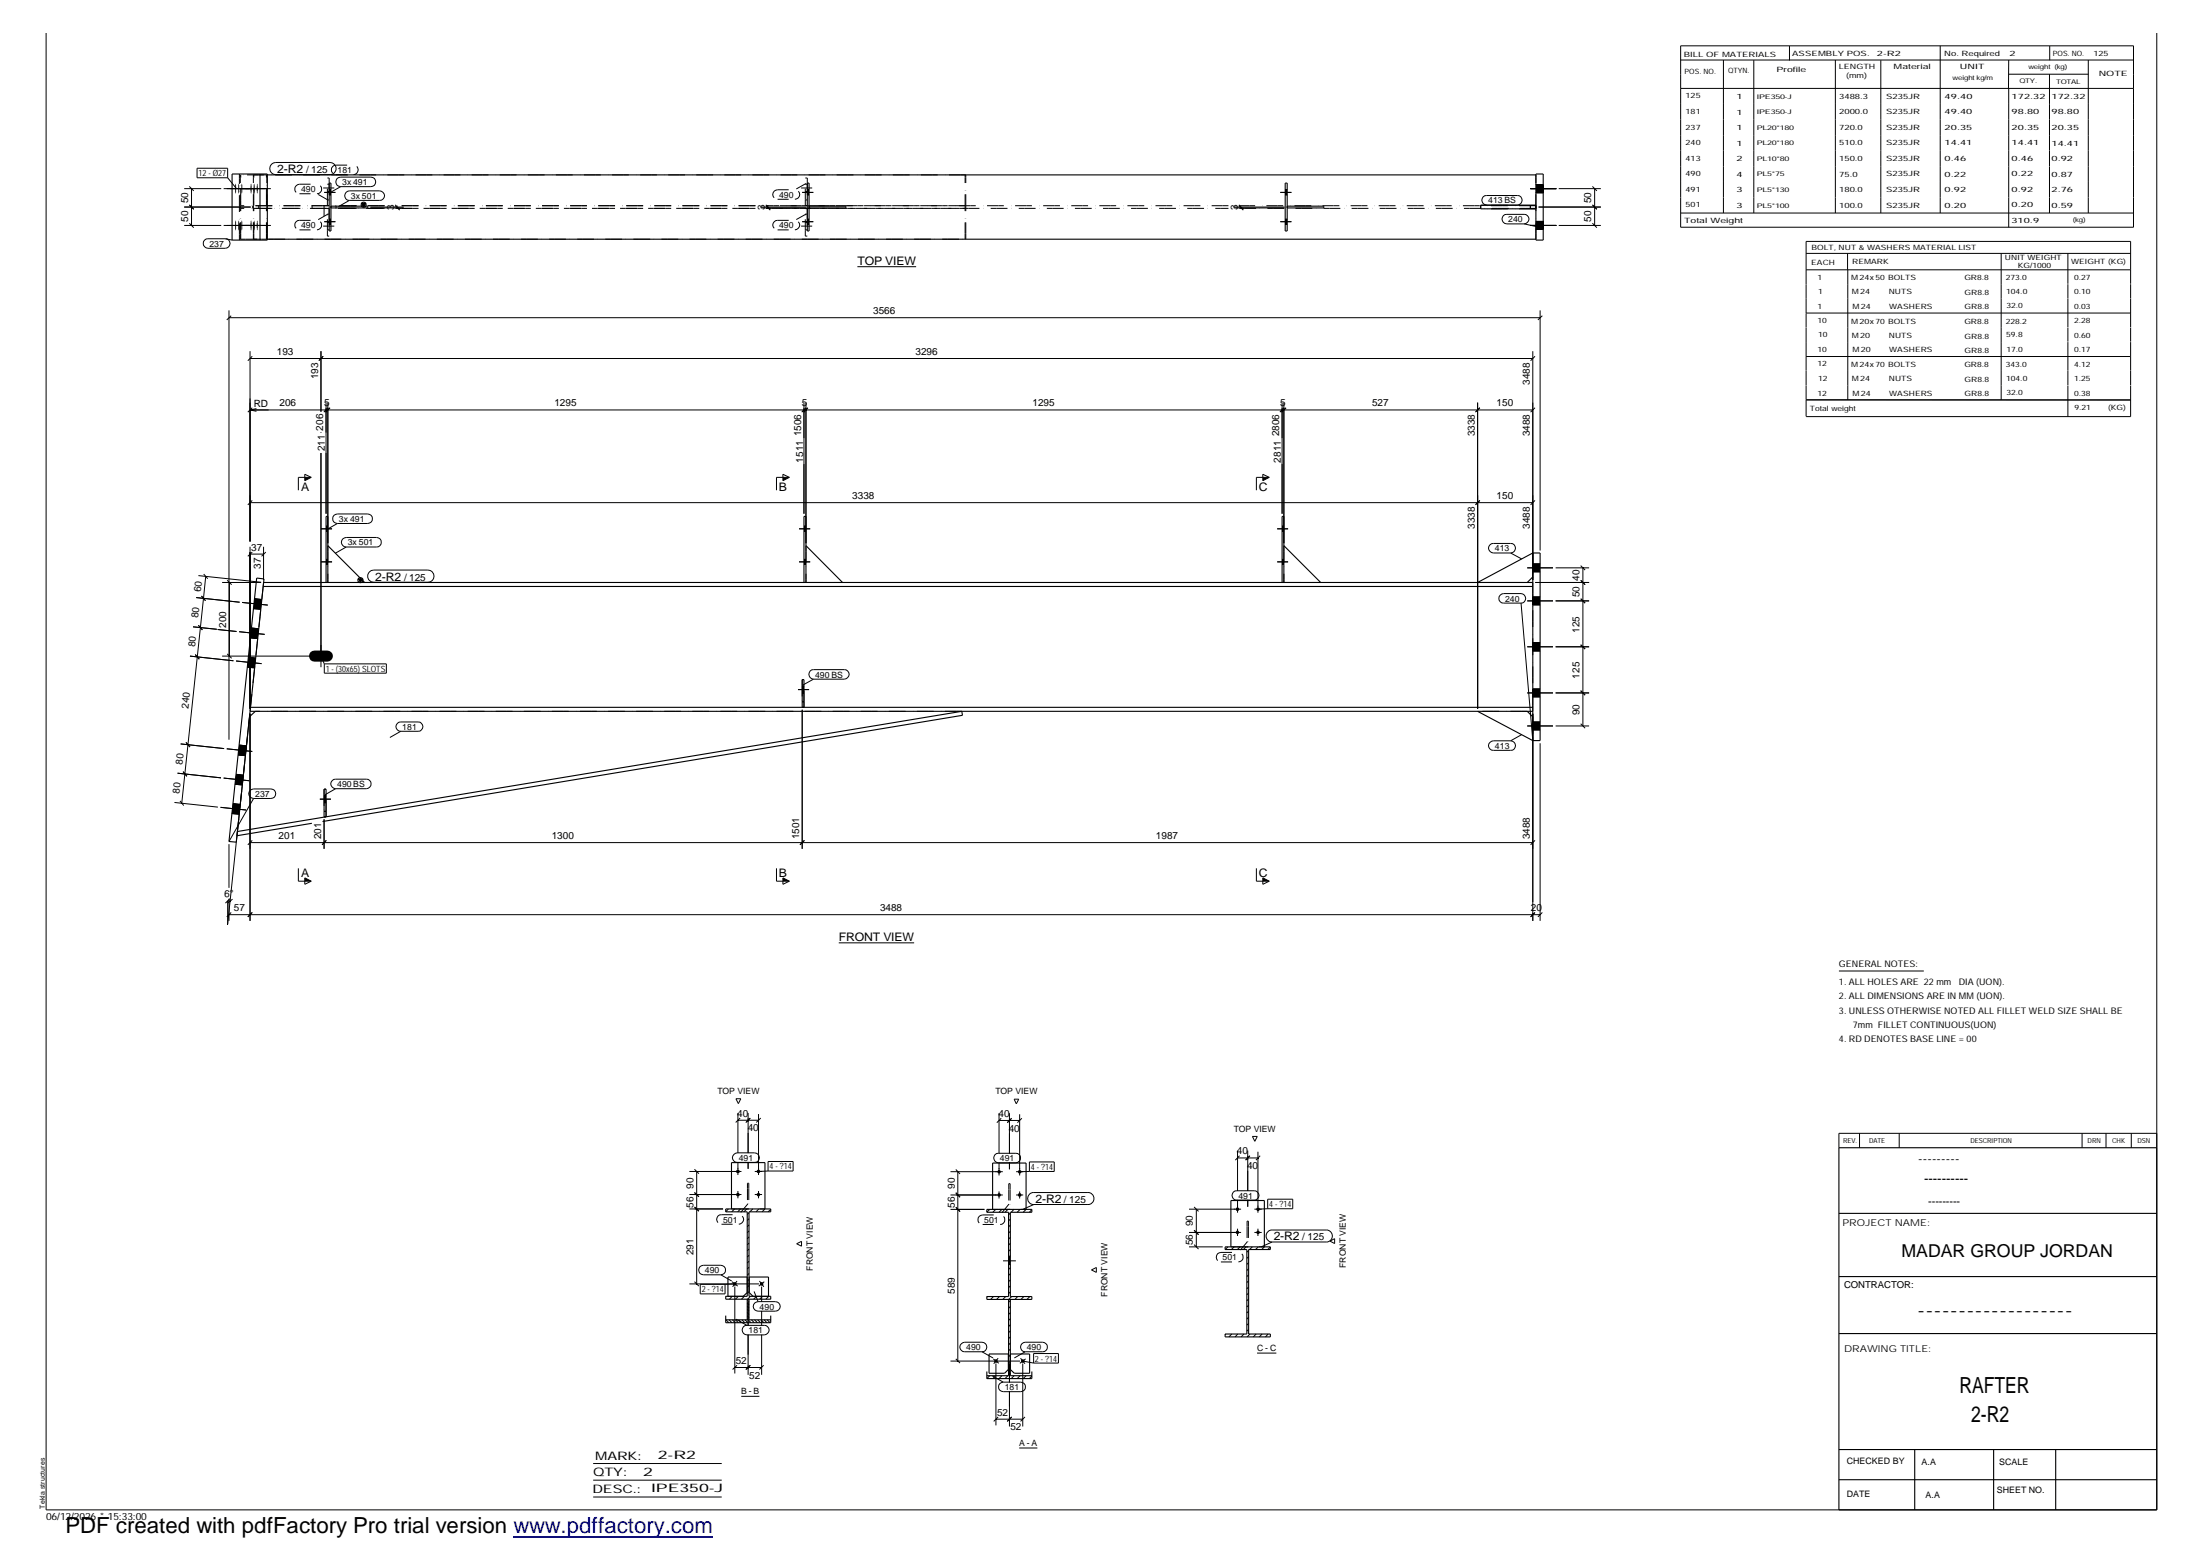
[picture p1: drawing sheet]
<svg xmlns="http://www.w3.org/2000/svg" width="420mm" height="297mm" viewBox="0 0 420 297" stroke-linecap="round" stroke-linejoin="round" font-family="sans-serif">
<g fill="none" stroke="#000" stroke-width=".19">
<path d="M321 8.7h86.5v34.7h-86.5zM321 11.5h86.5M321 16.9h86.5M329.1 11.5v29.2M334.9 11.5v29.2M341.8 8.8v2.7M350.5 11.5v29.2M359.2 11.5v29.2M370.5 8.7v32M383.6 11.5v5.4M383.6 14.2h15.3M383.6 16.9v26.5"/>
<path d="M391.4 14.2v26.5M391.5 8.8v2.7M398.8 11.5v29.2M411.9 6.3v281.9h-403.1v-281.9M35.2 36h7M35.2 39.5h12.7M36.2 39.1l.8 .8M36.2 35.6l.8 .8M36.6 36v7M37.6 32.1h5.9v1.8h-5.9zM42.7 36h9M43.5 33.9l1.7 2.1"/>
<path d="M51.9 31.4l.8-.4h10.3a1.16 1.16 0 0 1 1.2 1.2 1.16 1.16 0 0 1-1.2 1.1h-10.3a1.16 1.16 0 0 1-1.1-.7 1.16 1.16 0 0 1 .3-1.2zM61.9 36.7h2.2M62.9 36.2h.3M62.9 37.2h.3M64.4 34.1l.7-.3h5.7a.91 .91 0 0 1 1 .9 .91 .91 0 0 1-1 .9h-5.7a.93 .93 0 0 1-.9-.5 .93 .93 0 0 1 .2-1zM65.1 35.6l-2.2 1.2M66.1 36.7l.6-.3h5.8a.91 .91 0 0 1 .9 .9 .91 .91 0 0 1-.9 1h-5.8a.91 .91 0 0 1-.8-.6 .91 .91 0 0 1 .2-1zM66.7 38.3l-2.1 1.1M70.7 39.5h6.4M70.7 39.7h6.4M75.5 39.3l.8 .8M75.5 39.1l.8 .8"/>
<path d="M75.9 39.5v.2M145.3 39.5h8.7M145.3 39.7h8.7M146.3 39.3l.8 .8M146.3 39.1l.8 .8M146.7 39.5v.2M153.2 36.7h2.1M154.2 36.2h.3M154.2 37.2h.3M235.6 39.5h9.7M235.6 39.7h9.7M236.6 39.3l.8 .8"/>
<path d="M236.6 39.1l.8 .8M237 39.5v.2M244.5 36.7h2.1M245.4 36.2h.4M245.4 37.2h.4M283.3 37.6l.6-.3h5.9a.91 .91 0 0 1 .9 .9 .91 .91 0 0 1-.9 .9h-5.9a.94 .94 0 0 1-.8-.5 .94 .94 0 0 1 .2-1zM283.9 39.1l-1.1 .1M292.3 36h4.9M293.3 36.8h1.4M293.3 35.2h1.4M293.8 39.5h11.9M297.7 36h8"/>
<path d="M304.1 39.1l.9 .8M304.1 35.6l.9 .8M304.5 36v7M35.2 43h7M36.2 42.6l.8 .9M39.1 45.8l.6-.2h3.4a.91 .91 0 0 1 .8 .9 .91 .91 0 0 1-.8 .9h-3.4a.92 .92 0 0 1-.8-.6 .92 .92 0 0 1 .2-1zM42.7 43h9M43.1 45.6l1.2 .2M43.7 59.3v81.9M61.9 42.3h2.2M62.9 41.9h.3M62.9 42.8h.3"/>
<path d="M153.2 42.3h2.1M154.2 41.9h.3M154.2 42.8h.3M163.7 50.9h11.3M244.5 42.3h2.1M245.4 41.9h.4M245.4 42.8h.4M287.1 41.2l.7-.3h3.3a.91 .91 0 0 1 .9 .9 .91 .91 0 0 1-.9 .9h-3.3a.94 .94 0 0 1-.9-.5 .94 .94 0 0 1 .2-1zM291.1 42.7l2.5 .6M292.3 43h4.9M293.3 43.8h1.4M293.3 42.3h1.4"/>
<path d="M294.1 59.3v45.8M297.7 43h8M304.1 42.6l.9 .9M321 40.7h86.5M344.9 51.5h62M344.9 48.4h62M344.9 59.8h62M352.8 48.4v3.1M352.9 51.5v24.9M382.2 48.4v28M394.9 48.4v5.8M394.9 54.3v8.2"/>
<path d="M406.9 54.2v-8.1h-62v33.4M406.9 54.3v8.2M43.7 60.6h250.4M44.2 60.3l-.9 .8M47.8 67v36.4M47.8 68.4h244.9M47.8 78.3h244.9M47.8 78.3l1.2 .2M48.2 68l-.9 .9M48.2 77.8l-.9 .9M49 78l-1.2 .3M61.3 67v11.6"/>
<path d="M61.7 68l-.8 .9M62.3 76.9v21.2M62.6 77.9l-.8 .8M62.6 76.9v26.8M62.7 77.8l-.8 .8M63 77.8l-.8 .9M153.5 76.9v21.2M153.9 76.9v26.8M154 77.8l-.9 .9M154.3 77.8l-.8 .9 .8-.8M244.9 76.9v21.2M245.2 77.9l-.8 .8"/>
<path d="M245.2 76.9v26.8M245.3 77.8l-.8 .8M245.6 77.8l-.8 .9M282.2 76.9v58.4M282.6 77.8l-.8 .9M292.7 67v43.7M293.2 77.8l-.9 .9M293.2 68l-.9 .9M294.6 60.3l-.9 .8M344.9 68.1h62M344.9 76.3l62 .1M394.9 62.6v2.6"/>
<path d="M394.9 65.3v8.2M394.9 73.6v5.9M406.9 62.6v2.6M406.9 65.3v8.2M406.9 73.6v5.9h-62M47.8 96h244.9M48.2 95.5l-.9 .9M58.2 90.5l1.2 .6-1.2 .7zM59.4 91.1h-2.4v2.5M61.3 82.5v.1M61.3 86.5v40.9M63.8 98.4l.6-.3h5.8a.91 .91 0 0 1 .9 .9 .91 .91 0 0 1-.9 .9h-5.8a.91 .91 0 0 1-.8-.5 .91 .91 0 0 1 .2-1z"/>
<path d="M64.4 99.9l-2 1.2M149.5 90.5l1.2 .6-1.2 .7zM150.7 91.1h-2.4v2.5M241.2 90.5l1.2 .6-1.2 .7zM242.4 91.1h-2.5v2.5M282.6 95.5l-.8 .9M293.2 95.5l-.9 .9M36.9 119.7l4.5 .4M37.5 114.1l8.3 .9M37.9 109.9l12 1.3M37.9 119.4l.8 .9M38.5 113.8l.7 .9"/>
<path d="M38.9 109.6l.8 .9M39.3 110.1l-4.6 43.2M42.4 111.2h7.5M43.4 110.8l.8 .8M43.8 111.2v14.1M46.2 115l4.9 .5M47.8 104.4v30.9M47.8 105.8h2.5M48 119.9l1.4 .1M48.2 105.4l-.9 .8M48.4 116.2l1.4 .1M48.6 114.3l1.4 .2"/>
<path d="M50.3 104.4v6.3M50.8 105.4l-.8 .8M61.3 107.3h2.1M61.3 101h2.1M62.3 106.8h.3M62.3 107.8h.3M62.3 100.4h.3M62.3 101.5h.3M65.5 102.9l.6-.3h5.8a.91 .91 0 0 1 .9 .9 .91 .91 0 0 1-.9 .9h-5.8a.91 .91 0 0 1-.8-.5 .91 .91 0 0 1 .2-1zM66.1 104.4l-2 1.2M70.6 109.2l.3-.3 .5-.1h10.3a1.16 1.16 0 0 1 1.2 1.2 1.16 1.16 0 0 1-1.2 1.2h-10.3a1.15 1.15 0 0 1-1.1-.8 1.15 1.15 0 0 1 .3-1.2zM152.6 107.3h2.1"/>
<path d="M152.6 101h2.1M153.5 106.8h.4M153.5 107.8h.4M153.5 100.4h.4M153.5 101.5h.4M243.9 107.3h2.1M243.9 101h2.1M244.9 106.8h.3M244.9 107.8h.3M244.9 100.4h.3M244.9 101.5h.3M284.6 104l.6-.3h3.3a.91 .91 0 0 1 .9 1 .91 .91 0 0 1-.9 .9h-3.3a.92 .92 0 0 1-.8-.6 .92 .92 0 0 1 .2-1z"/>
<path d="M286.5 113.6l.6-.3h3.4a.91 .91 0 0 1 .9 .9 .91 .91 0 0 1-.9 .9h-3.4a.88 .88 0 0 1-.8-.5 .88 .88 0 0 1 .2-1zM288.5 105.6l2.1 1.1M290.5 115.1l2.2 26.3M291.7 108.4h4.9M291.7 114.7h4.9M292.7 109.2h1.4M292.7 107.6h1.4M292.7 115.5h1.4M292.7 113.9h1.4M293.2 111.2h10.3M297.1 108.4h6.4M297.1 114.7h6.4"/>
<path d="M301.9 114.3l.8 .8M301.9 110.8l.8 .8M301.9 108l.8 .8M302.3 108.4v30.2M36.3 125.3l8.3 .8M37.3 125l.8 .8M41.6 120.2l3.6 .4M42.4 125.3h21M43.4 124.8l.8 .9M45.1 126.2l4.9 .5M45.7 120.6l4.8 .5M47.2 127.4l1.4 .1"/>
<path d="M47.5 125.5l1.4 .1M47.7 136.3l-4.2 40.1v-4.4h.4M47.8 136.3v39.5M47.8 121.8l1.4 .1M61.3 125.3l.6 1.4M61.9 126.7h11.9v1.8h-11.9zM75.9 138.1l.6-.3h3.3a.89 .89 0 0 1 1 .9 .89 .89 0 0 1-1 .9h-3.3a.88 .88 0 0 1-.8-.5 .88 .88 0 0 1 .2-1zM76.5 139.6l-2 1.2M152.4 131.6h2.1M153.2 132.3h.3M153.2 131h.3M153.2 135.5v26.5"/>
<path d="M154.7 128.1l.7-.3h5.8a.91 .91 0 0 1 1 .9 .91 .91 0 0 1-1 1h-5.8a.94 .94 0 0 1-.8-.6 .94 .94 0 0 1 .1-1zM155.4 129.7l-2.1 1.1M291.7 123.5h4.9M291.7 132.3h4.9M291.7 138.6h4.9M292.7 124.3h1.4M292.7 122.7h1.4M292.7 133h1.4M292.7 131.5h1.4M292.7 139.3h1.4M292.7 137.8h1.4M292.7 136.3v39.5"/>
<path d="M297.1 123.5h6.4M297.1 132.3h6.4M297.1 138.6h6.4M301.9 138.2l.8 .8M301.9 131.9l.8 .8M301.9 123.1l.8 .8M33.3 153.2l8.3 .9M33.9 147.6l8.3 .9M34.4 152.9l.7 .9M34.5 142l8.3 .9M35 147.3l.7 .9M35.5 141.7l.8 .9"/>
<path d="M42.1 154.1l4.9 .5M42.7 148.5l4.9 .5M43.3 142.9l4.9 .6M44.3 155.3l1.4 .1M44.5 153.4l1.4 .2M44.9 149.7l1.4 .1M45.1 147.8l1.4 .2M45.5 144.1l1.4 .2M45.7 142.2l1.4 .2M47.8 150.9l.6-.3h3.3a.91 .91 0 0 1 1 .9 .91 .91 0 0 1-1 .9h-3.3a.91 .91 0 0 1-.8-.5 .91 .91 0 0 1 .2-1zM48.4 152.4l-4.7 8.2M61.1 152.6h2.1"/>
<path d="M61.9 153.2h.4M61.9 151.9h.4M61.9 156.4v5.6M63.5 149l.6-.3h5.9a.91 .91 0 0 1 .9 1 .91 .91 0 0 1-.9 .9h-5.9a.92 .92 0 0 1-.8-.6 .92 .92 0 0 1 .2-1zM64.1 150.6l-2.1 1.2M284.6 141.7l.6-.3h3.3a.91 .91 0 0 1 .9 .9 .91 .91 0 0 1-.9 .9h-3.3a.88 .88 0 0 1-.8-.5 .88 .88 0 0 1 .2-1zM290.6 140.2l-2.1 1.2M294.1 141.9v33.9M43.7 161.1v8.4M43.7 171.6v4.2M43.7 174.6h250.4M43.9 171.6l-.8 .8"/>
<path d="M44.2 174.2l-.9 .8M44.4 171.6l-.9 .8M47.8 160.9h244.9M48.2 174.2l-.9 .8M48.2 160.4l-.9 .9M57 165.8v2.4h2.4M58.2 167.6l1.2 .6-1.2 .6zM62.3 160.4l-.8 .9M148.3 165.8v2.4h2.4M149.5 167.6l1.2 .6-1.2 .6zM153.6 160.4l-.8 .9M160.2 180h14.4"/>
<path d="M239.9 165.8v2.4h2.5M241.2 167.6l1.2 .6-1.2 .6zM293.2 174.2l-.9 .8M293.2 160.4l-.9 .9M294.6 174.2l-.9 .8M351.2 185.4h16.2M140.5 209.7h1l-.5 1zM140.9 212.5v7.6M140.9 213.9h4M141.4 213.4l-.9 .9M142.9 212.5v7.6M143.3 213.4l-.8 .9"/>
<path d="M144.9 212.7v11.6M145.3 213.4l-.9 .9M190.8 212.5v7.7M190.8 213.9h3.9M191.2 213.5l-.8 .8M192.8 212.5v7.7M193.2 213.5l-.8 .8M193.7 209.8h.9l-.5 .9zM194.7 212.7v11.7M195.2 213.5l-.9 .8M236.3 219.7v7.7M238.3 219.7v7.7"/>
<path d="M239.2 216.9h.9l-.5 1zM240.2 219.9v11.6M355.1 216.4v2.7M362.7 216.4v2.7M397.6 216.4v2.7M402.2 216.4v2.7M407 216.4v2.7M411.9 216.4h-60.7v2.7M131.7 228h9.9M131.7 223.6h9.9M131.7 230.8h6.4M132.6 230.4l.9 .8"/>
<path d="M132.6 227.7l.9 .8M132.6 223.2l.9 .9M133.1 223.6v21.5M139.1 230.8l-.5 .5M140.2 220.4l.6-.3h3.3a.91 .91 0 0 1 .9 .9 .91 .91 0 0 1-.9 .9h-3.3a.88 .88 0 0 1-.8-.5 .88 .88 0 0 1 .2-1zM140.3 230.8l-.6 .5M140.9 221.9v2.4M140.9 227.4v1.4M141.4 230.8l-.5 .5M142.6 230.8l-.5 .5M142.9 221.9v1.2M143 239.6l-.3 .4"/>
<path d="M143 238.4l-.3 .4M143 237.3l-.3 .3M143 236.1l-.3 .4M143 235l-.3 .3M143 233.8l-.3 .4M143 232.6l-.3 .4M143 231.5l-.3 .3M143.8 230.8l-.6 .5M144.1 228h1.4M144.1 223.6h1.4M144.9 227.4v1.4M144.9 230.8l-.5 .5"/>
<path d="M146.1 230.8l-.6 .5M146.7 221.7h4.8v1.8h-4.8zM146.7 223.5l-1.8 .1M147.2 230.9l-.5 .4M152.1 237.4l1-.4v.9zM181.5 230.9h6.5M181.5 228.1h10M181.5 223.7h10M182.5 230.4l.8 .9M182.5 227.7l.8 .8M182.5 223.3l.8 .8M182.9 223.7v36.1"/>
<path d="M189 230.9l-.5 .5M190 220.4l.7-.2h3.3a.91 .91 0 0 1 .9 .9 .91 .91 0 0 1-.9 .9h-3.3a.94 .94 0 0 1-.8-.6 .94 .94 0 0 1 .1-1zM190.2 230.9l-.6 .5M190.8 221.9v2.5M190.8 227.4v1.4M191.3 230.9l-.5 .5M192.5 230.9l-.6 .5M192.6 240h.4M192.8 221.9v1.3M193 239.7l-.4 .3M193 238.5l-.4 .4M193 237.3l-.4 .4"/>
<path d="M193 236.2l-.4 .3M193 235.1l-.4 .3M193 233.9l-.4 .3M193 232.7l-.4 .4M193 231.5l-.4 .4M193.6 230.9l-.5 .5M194.1 228.1h1.3M194.1 223.7h1.3M194.7 227.4v1.4M194.8 230.9l-.5 .5M196 230.9l-.6 .5M196.6 221.8h4.7v1.8h-4.7z"/>
<path d="M196.6 223.6l-1.9 .1M196.8 227.8l.4-.1h10.6a1.14 1.14 0 0 1 1.1 1.1 1.14 1.14 0 0 1-1.1 1.1h-10.4a1.15 1.15 0 0 1-1.1-.8 1.15 1.15 0 0 1 .5-1.3zM197.1 230.9l-.5 .5M197.4 229.9l-2.1 1M227.1 235.3h9.9M227.1 230.8h9.9M227.1 238h6.4M228 237.6l.9 .8M228 234.9l.9 .8M228 230.4l.9 .9M228.5 230.8v7.2M234.5 238l-.5 .5"/>
<path d="M235.5 227.6l.7-.3h3.3a.89 .89 0 0 1 1 .9 .89 .89 0 0 1-1 .9h-3.3a.91 .91 0 0 1-.8-.5 .91 .91 0 0 1 .1-1zM235.7 238l-.5 .5M236.3 229.1v2.4M236.3 234.6v1.4M236.3 221.1h3.9M236.7 220.6l-.8 .9M236.9 238l-.6 .5M238 238l-.6 .5M238.3 229.1v1.3M238.5 239.9l-.4 .3M238.5 238.7l-.4 .3M238.7 220.6l-.8 .9"/>
<path d="M239.2 238l-.6 .5M239.6 235.3h1.4M239.6 230.8h1.4M240.2 234.6v1.4M240.3 238l-.5 .5M240.7 220.6l-.8 .9M241.5 238l-.5 .5M242 235.3l.7-.5h10.6a1.14 1.14 0 0 1 1.2 1.2 1.14 1.14 0 0 1-1.2 1.1h-10.3a1.14 1.14 0 0 1-1-1.8zM242.1 228.9h4.8v1.8h-4.8zM242.1 230.7l-1.9 .1M242.6 238.1l-.5 .4M243 237.1l-2.1 .9"/>
<path d="M254 236.9l.9-.4v.9zM131.7 245.1h13.2M132.6 244.7l.9 .8M133.7 241.8l.6-.3h3.4a.91 .91 0 0 1 .9 1 .91 .91 0 0 1-.9 .9h-3.4a.93 .93 0 0 1-.8-.6 .93 .93 0 0 1 .2-1zM133.7 245.2h4.8v1.8h-4.8zM137.7 243.4l2 1.1M138.6 252l.6 .5M138.7 247.5l-.1 .1M139.2 252l.6 .5M139.8 244.7l1.1 .8M139.8 247.5l-.5 .5M139.9 252l.5 .5"/>
<path d="M140.3 245.6v16.6M140.3 245.1l-1.8 .1M140.5 252l.5 .5M140.5 251.8l2.2 1.2M140.8 244.5l-.9 1.1M141 247.5l-.5 .5M141.1 252l.5 .5M141.7 252l.5 .5M142 253.3l.7-.3h3.3a.91 .91 0 0 1 .9 .9 .91 .91 0 0 1-.9 .9h-3.3a.94 .94 0 0 1-.9-.5 .94 .94 0 0 1 .2-1zM142.2 247.5l-.6 .5M142.3 252l.5 .5M142.7 248.1l.3 .4"/>
<path d="M142.7 248.7l.3 .4M142.7 249.4l.3 .3M142.7 250l.3 .3M142.7 250.6l.3 .3M142.7 251.2l.3 .3M142.7 251.8l.7 .7M142.9 248.5v4.6M142.9 254.8v7.7M143 246.6l-.3 .3M143 245.4l-.3 .4M143 244.2l-.3 .4M143 243.1l-.3 .3"/>
<path d="M143 241.9l-.3 .4M143 240.8l-.3 .3M143.3 247.5l-.5 .5M143.5 252l.6 .5M144 246.5l.8 2M144.1 252l.6 .5M144.1 248.7l.7-.2h3.3a.91 .91 0 0 1 .9 .9 .91 .91 0 0 1-.9 .9h-3.3a.91 .91 0 0 1-.9-.6 .91 .91 0 0 1 .2-1zM144.5 247.5l-.6 .5M144.7 252l.5 .5M145 244.5l.9 1.1M145.3 252l.6 .5M145.5 245.6v2.9"/>
<path d="M145.5 250.3v2.8M145.5 254.8v7.7M145.6 247.5l-.5 .5M145.9 252l.6 .5M146 244.7l-1.1 .8M146.5 252l.6 .5M146.8 247.5l-.5 .5M147.2 252h.1M181.5 259.8h13.3M182.5 259.4l.8 .8M183.6 256.5l.6-.3h3.3a.91 .91 0 0 1 1 .9 .91 .91 0 0 1-1 .9h-3.3a.88 .88 0 0 1-.8-.5 .88 .88 0 0 1 .2-1zM187.5 258l2.2 1.2"/>
<path d="M188.6 247.5l-.1 .1M189.7 259.4l1.1 .9M189.7 247.5l-.5 .6M190.6 259.3l-.8 1M190.9 247.5l-.6 .6M191.6 240.7h2.4M192.1 247.5l-.6 .6M192.6 241.4h.4M193 246.6l-.4 .4M193 245.5l-.4 .3M193 244.3l-.4 .4M193 243.1l-.4 .4"/>
<path d="M193 242l-.4 .3M193 240.8l-.4 .4M193 259.9l-.4 .3M193 258.7l-.4 .3M193 257.5l-.4 .4M193 256.4l-.4 .3M193 255.2l-.4 .4M193 254.1l-.4 .3M193 252.9l-.4 .4M193 251.7l-.4 .4M193 250.6l-.4 .3M193 249.4l-.4 .4"/>
<path d="M193 248.3l-.4 .3M193.2 247.5l-.5 .6M194.4 247.5l-.6 .6M194.9 259.3l.8 1M195.2 256.5l.6-.3h3.3a.91 .91 0 0 1 .9 .9 .91 .91 0 0 1-.9 .9h-3.3a.91 .91 0 0 1-.8-.5 .91 .91 0 0 1 .2-1zM195.3 259.8l2.1 .4M195.5 247.5l-.5 .6M195.8 258l-2.1 1.2M195.9 259.4l-1.1 .9M196.7 247.5l-.6 .6M197.4 258.4h4.7v1.8h-4.7zM208.4 242.4l1-.4v.9z"/>
<path d="M234.1 254.7l-.1 .1M235.2 254.7l-.5 .5M236.4 254.7l-.5 .5M237.6 254.7l-.6 .5M238.5 253.8l-.4 .3M238.5 252.6l-.4 .4M238.5 251.4l-.4 .4M238.5 250.3l-.4 .3M238.5 249.2l-.4 .3M238.5 248l-.4 .3M238.5 246.8l-.4 .4M238.5 245.7l-.4 .3"/>
<path d="M238.5 244.5l-.4 .3M238.5 243.4l-.4 .3M238.5 242.2l-.4 .4M238.5 241l-.4 .4M238.7 254.7l-.5 .5M239.9 254.7l-.5 .5M240.1 258.3h3.7M241 254.7l-.5 .5M242.2 254.7l-.5 .5M113.3 279.4h24.5M140.3 261.1h5.2M140.8 260.6l-.9 .8"/>
<path d="M141.6 266.6h3.4M143.3 260.6l-.8 .8M145.8 260.6l-.8 .8M189 262.6l-.5 .6M189.5 262.7l2.1 1.1M190.2 262.6l-.6 .6M190.2 270.9h5.1M190.2 260.3v11.8M190.6 270.5l-.8 .8M191 264.1l.6-.3h3.3a.91 .91 0 0 1 .9 1 .91 .91 0 0 1-.9 .9h-3.3a.91 .91 0 0 1-.9-.6 .91 .91 0 0 1 .3-1zM191.3 262.6l-.5 .6M192.5 262.6l-.6 .6"/>
<path d="M192.8 260.3v3.6M192.8 265.6v6.7M193 262.2l-.4 .3M193 261l-.4 .4M193.2 270.5l-.8 .8M193.7 262.6l-.6 .6M194.6 276.4h3.5M194.8 262.6l-.5 .6M195.3 260.3v12M195.7 270.5l-.8 .8M196 262.6l-.6 .6M197.1 262.7l-.5 .5"/>
<path d="M113.3 282.6h24.5M113.3 285.8h24.5"/>
</g>
<g fill="#000">
<path d="M69 38.8h.8l-.4 .7zM58.2 91.1h1.2l-1.2 .7zM149.5 91.1h1.2l-1.2 .7zM241.2 91.1h1.2l-1.2 .7zM68.5 110.5h.7l-.4 .7zM58.2 167.6l1.2 .6h-1.2zM149.5 167.6l1.2 .6h-1.2zM241.2 167.6l1.2 .6h-1.2z"/>
<path d="M45 35.1l.1 .2-.1 1.6-.1-.2z" fill-rule="evenodd"/>
<path d="M45.6 35.1l.1 .2-.1 1.6z" fill-rule="evenodd"/>
<path d="M46.1 35.1l.2 .2-.1 1.6z" fill-rule="evenodd"/>
<path d="M47.9 35.1l.1 .4v1.4l-.2-.5z" fill-rule="evenodd"/>
<path d="M48.5 35.1l.1 .4v1.4l-.2-.5z" fill-rule="evenodd"/>
<path d="M49.1 35.1l.1 .5-.1 1.3-.1-.5z" fill-rule="evenodd"/>
<path d="M62.9 36.2h.3v1h-.3z" fill-rule="evenodd"/>
<path d="M62.9 36.2h.3v1h-.3z" fill-rule="evenodd"/>
<path d="M154.2 36.2h.3v1h-.3z" fill-rule="evenodd"/>
<path d="M154.2 36.2h.3v1h-.3z" fill-rule="evenodd"/>
<path d="M245.4 36.2h.4v1h-.4z" fill-rule="evenodd"/>
<path d="M245.4 36.2h.4v1h-.4z" fill-rule="evenodd"/>
<path d="M293.3 35.2h1.4v1.6h-1.4z" fill-rule="evenodd"/>
<path d="M293.3 35.2h1.4v1.6h-1.4z" fill-rule="evenodd"/>
<path d="M293.3 35.2h1.4v1.6h-1.4z" fill-rule="evenodd"/>
<path d="M293.3 35.2h1.4v1.6h-1.4z" fill-rule="evenodd"/>
<path d="M293.3 35.2h1.4v1.6h-1.4z" fill-rule="evenodd"/>
<path d="M45 42.1l.1 .3-.1 1.6-.1-.3z" fill-rule="evenodd"/>
<path d="M45.6 42.1l.1 .3-.1 1.6z" fill-rule="evenodd"/>
<path d="M46.1 42.1l.2 .3-.1 1.6z" fill-rule="evenodd"/>
<path d="M47.9 42.1l.1 .4v1.5l-.2-.6z" fill-rule="evenodd"/>
<path d="M48.5 42.1l.1 .4v1.5l-.2-.6z" fill-rule="evenodd"/>
<path d="M49.1 42.1l.1 .6-.1 1.3-.1-.6z" fill-rule="evenodd"/>
<path d="M62.9 41.9h.3v.9h-.3z" fill-rule="evenodd"/>
<path d="M62.9 41.9h.3v.9h-.3z" fill-rule="evenodd"/>
<path d="M154.2 41.9h.3v.9h-.3z" fill-rule="evenodd"/>
<path d="M154.2 41.9h.3v.9h-.3z" fill-rule="evenodd"/>
<path d="M245.4 41.9h.4v.9h-.4z" fill-rule="evenodd"/>
<path d="M245.4 41.9h.4v.9h-.4z" fill-rule="evenodd"/>
<path d="M293.3 42.3h1.4v1.5h-1.4z" fill-rule="evenodd"/>
<path d="M293.3 42.3h1.4v1.5h-1.4z" fill-rule="evenodd"/>
<path d="M293.3 42.3h1.4v1.5h-1.4z" fill-rule="evenodd"/>
<path d="M293.3 42.3h1.4v1.5h-1.4z" fill-rule="evenodd"/>
<path d="M293.3 42.3h1.4v1.5h-1.4z" fill-rule="evenodd"/>
<path d="M48.6 114.3l1.4 .2-.2 1.8-1.4-.1z" fill-rule="evenodd"/>
<path d="M48.6 114.3l1.4 .2-.2 1.8-1.4-.1z" fill-rule="evenodd"/>
<path d="M62.3 106.8h.3v1h-.3z" fill-rule="evenodd"/>
<path d="M62.3 100.4h.3v1.1h-.3z" fill-rule="evenodd"/>
<path d="M62.3 106.8h.3v1h-.3z" fill-rule="evenodd"/>
<path d="M62.3 100.4h.3v1.1h-.3z" fill-rule="evenodd"/>
<path d="M153.5 106.8h.4v1h-.4z" fill-rule="evenodd"/>
<path d="M153.5 100.4h.4v1.1h-.4z" fill-rule="evenodd"/>
<path d="M153.5 106.8h.4v1h-.4z" fill-rule="evenodd"/>
<path d="M153.5 100.4h.4v1.1h-.4z" fill-rule="evenodd"/>
<path d="M244.9 106.8h.3v1h-.3z" fill-rule="evenodd"/>
<path d="M244.9 100.4h.3v1.1h-.3z" fill-rule="evenodd"/>
<path d="M244.9 106.8h.3v1h-.3z" fill-rule="evenodd"/>
<path d="M244.9 100.4h.3v1.1h-.3z" fill-rule="evenodd"/>
<path d="M292.7 107.6h1.4v1.6h-1.4z" fill-rule="evenodd"/>
<path d="M292.7 107.6h1.4v1.6h-1.4z" fill-rule="evenodd"/>
<path d="M292.7 113.9h1.4v1.6h-1.4z" fill-rule="evenodd"/>
<path d="M292.7 113.9h1.4v1.6h-1.4z" fill-rule="evenodd"/>
<path d="M47.5 125.5l1.4 .1-.3 1.9-1.4-.1z" fill-rule="evenodd"/>
<path d="M47.5 125.5l1.4 .1-.3 1.9-1.4-.1z" fill-rule="evenodd"/>
<path d="M48 119.9l1.4 .1-.2 1.9-1.4-.1z" fill-rule="evenodd"/>
<path d="M48 119.9l1.4 .1-.2 1.9-1.4-.1z" fill-rule="evenodd"/>
<path d="M59.3 124.5l.8-.3h2.4a1.06 1.06 0 0 1 1.1 1.1 1.06 1.06 0 0 1-1.1 1h-2.4a1.08 1.08 0 0 1-1-.7 1.08 1.08 0 0 1 .2-1.1z" fill-rule="evenodd"/>
<path d="M153.2 131h.3v1.3h-.3z" fill-rule="evenodd"/>
<path d="M292.7 122.7h1.4v1.6h-1.4z" fill-rule="evenodd"/>
<path d="M292.7 122.7h1.4v1.6h-1.4z" fill-rule="evenodd"/>
<path d="M292.7 131.5h1.4v1.5h-1.4z" fill-rule="evenodd"/>
<path d="M292.7 131.5h1.4v1.5h-1.4z" fill-rule="evenodd"/>
<path d="M292.7 137.8h1.4v1.5h-1.4z" fill-rule="evenodd"/>
<path d="M292.7 137.8h1.4v1.5h-1.4z" fill-rule="evenodd"/>
<path d="M44.5 153.4l1.4 .2-.2 1.8-1.4-.1z" fill-rule="evenodd"/>
<path d="M44.5 153.4l1.4 .2-.2 1.8-1.4-.1z" fill-rule="evenodd"/>
<path d="M45.1 147.8l1.4 .2-.2 1.8-1.4-.1z" fill-rule="evenodd"/>
<path d="M45.1 147.8l1.4 .2-.2 1.8-1.4-.1z" fill-rule="evenodd"/>
<path d="M45.7 142.2l1.4 .2-.2 1.9-1.4-.2z" fill-rule="evenodd"/>
<path d="M45.7 142.2l1.4 .2-.2 1.9-1.4-.2z" fill-rule="evenodd"/>
<path d="M61.9 151.9h.4v1.3h-.4z" fill-rule="evenodd"/>
<path d="M236.1 235l.4-.1a.34 .34 0 0 1 .1 .5 .34 .34 0 0 1-.5 .1 .34 .34 0 0 1 0-.5z" fill-rule="evenodd"/>
<path d="M236.1 230.6a.36 .36 0 0 1 .5 .1 .36 .36 0 0 1-.1 .5h-.3l-.2-.2z" fill-rule="evenodd"/>
<path d="M240 235l.4-.1a.34 .34 0 0 1 .2 .5 .34 .34 0 0 1-.5 .1 .34 .34 0 0 1-.1-.5z" fill-rule="evenodd"/>
<path d="M240 230.6a.36 .36 0 0 1 .6 .1 .36 .36 0 0 1-.2 .5h-.3l-.2-.2z" fill-rule="evenodd"/>
<path d="M192.6 240h.4v1.4h-.4z" fill-rule="evenodd"/>
<circle cx="140.9" cy="228.1" r=".35"/>
<circle cx="140.9" cy="223.6" r=".36"/>
<circle cx="144.8" cy="228" r=".34"/>
<circle cx="144.8" cy="223.6" r=".36"/>
<circle cx="190.8" cy="228.1" r=".36"/>
<circle cx="190.8" cy="223.7" r=".34"/>
<circle cx="194.7" cy="228.1" r=".36"/>
<circle cx="194.8" cy="223.7" r=".34"/>
<circle cx="140.3" cy="245.1" r=".34"/>
<circle cx="145.4" cy="245.1" r=".35"/>
<circle cx="190.2" cy="259.8" r=".35"/>
<circle cx="195.3" cy="259.8" r=".34"/>
</g>
<g fill="none" stroke="#000" stroke-width=".19" stroke-dasharray="2.1 2.1" stroke-linecap="butt">
<path d="M57.2 37h3.3M57.2 35.2h3.3M57.2 35.2a.91 .91 0 0 0-.9 .9 .91 .91 0 0 0 .9 .9M59.6 39.8v-.5M60.5 37a.91 .91 0 0 0 .9-.9 .91 .91 0 0 0-.9-.9M62.6 38.2l-2.1-1.2M62.9 36.6h-.4M62.9 35.2h-.4M63.8 35.9h-2.1M64.2 39.8v-.5M64.2 33.3h3.3M64.2 31.5h3.3"/>
<path d="M64.2 31.5a.91 .91 0 0 0-.9 .9 .91 .91 0 0 0 .9 .9M67.5 33.3a.91 .91 0 0 0 .9-.9 .91 .91 0 0 0-.9-.9M148.5 38h3.3M148.5 36.2h3.3M148.5 36.2a.91 .91 0 0 0-.9 .9 .91 .91 0 0 0 .9 .9M151.8 38a.91 .91 0 0 0 .9-.9 .91 .91 0 0 0-.9-.9M153.9 35l-2.1 1.2M154.2 36.6h-.4M154.2 35.2h-.4M155.1 35.9h-2.1M57.2 43.9h3.3M57.2 42.1h3.3"/>
<path d="M57.2 42.1a.91 .91 0 0 0-.9 .9 .91 .91 0 0 0 .9 .9M60.5 43.9a.91 .91 0 0 0 .9-.9 .91 .91 0 0 0-.9-.9M61.9 41.3v-3.5M62.6 40.9l-2.1 1.2M62.9 42.5h-.4M62.9 43.9h-.4M63.8 43.2h-2.1M148.5 43.9h3.3M148.5 42.1h3.3M148.5 42.1a.91 .91 0 0 0-.9 .9 .91 .91 0 0 0 .9 .9M151.8 43.9a.91 .91 0 0 0 .9-.9 .91 .91 0 0 0-.9-.9M153.9 40.9l-2.1 1.2"/>
<path d="M154.2 42.5h-.4M154.2 43.9h-.4M155.1 43.2h-2.1M153.5 132.3h-.3M153.5 131h-.3M154.5 131.6h-2.1M62.3 153.2h-.4M62.3 151.9h-.4M63.2 152.6h-2.1M137.8 233.7h3.3M137.8 231.9h3.3M137.8 231.9a.91 .91 0 0 0-.9 .9 .91 .91 0 0 0 .9 .9"/>
<path d="M141.1 233.7a.91 .91 0 0 0 .9-.9 .91 .91 0 0 0-.9-.9M142.8 229.8l-1.7 2.1M187.7 233.8h3.3M187.7 231.9h3.3M187.7 231.9a.91 .91 0 0 0-.9 .9 .91 .91 0 0 0 .9 1M191 233.8a.91 .91 0 0 0 .9-1 .91 .91 0 0 0-.9-.9M192.7 229.9l-1.7 2M233.2 239.1h3.3M233.2 239.1a.91 .91 0 0 0-.9 .9 .91 .91 0 0 0 .9 .9M238.3 237l-1.8 2.1M233.2 240.9h3.3M236.5 240.9a.91 .91 0 0 0 .9-.9 .91 .91 0 0 0-.9-.9"/>
</g>
<g fill="none" stroke="#000" stroke-width=".21">
<path d="M44.3 33.2h6.8v12.6h-6.8zM49.7 33.2v12.6M51.1 33.4h242.2M62.9 35h.3v9.1h-.3zM63.2 39.4h7v.3h-7M69 38.8h.8l-.4 .7zM154.2 35h.3v9.1h-.3zM154.5 39.4h7v.3h-7M245.4 35h.4v9.1h-.4zM245.8 39.4h7v.3h-7M293.3 33.2h1.4v12.6h-1.4zM293.3 39.2h-10.5v.7h10.5"/>
<path d="M51.1 45.7h242.2M49 110.3l1.4 .2-5.3 50.3-1.4-.2zM50.3 112h242.4M50.3 111.2h242.4M62.3 111.2v-12.6h.3v12.6M62.6 104.2l7 7M68.5 110.5h.7l-.4 .7zM153.5 111.2v-12.6h.4v12.6M153.9 104.2l7 7M244.9 111.2v-12.6h.3v12.6M245.2 104.2l7 7M292.7 110.1l-1 1.1"/>
<path d="M292.7 105.6l-10.5 5.6M292.7 105.6h1.4v35.8h-1.4M292.7 105.6v35.8M47.8 135.8h244.9M47.8 135h244.9M48.8 135.8l-1.1 1M153.2 135v-5.3h.3v5.3M282.2 135.8l10.5 5.6M291.7 135.8l1 1M59.6 157.2l-14.3 2.3M61.6 156.8l122.2-20.2-.1-.8-138.4 22.9M61.9 150.7h.4v5.2h-.4z"/>
<path d="M351.2 219.1h60.7v69.1h-60.7zM138.6 230.8h8.6v.5h-4.2v16.2h4.2v.5h-8.6v-.5h4.1v-16.2h-4.1zM139.7 230.8v-8.9h6.4v8.9M188.5 230.9h8.6v.5h-4.1v16.1h4.1v.6h-8.6v-.6h4.1v-16.1h-4.1zM189.6 230.9v-8.9h6.4v8.9M234 238h8.6v.5h-4.1v16.2h4.1v.5h-8.6v-.5h4.1v-16.2h-4.1zM235.1 238v-8.8h6.4v8.8M351.2 231.6h60.7M138.6 251.1v1.4h8.6v-1.4M142.7 248v4h-4.1M142.7 246.7l-.8 .8M142.7 243.8h-3.7v3.7"/>
<path d="M143 248v4h4.2M143.8 247.5l-.7-.8v-2.9h3.7v3.7M188.9 258.5h3.7v2.9l-.7 .8h-3zM192.6 248.1v14.5h-4.1M193 248.1v14.5h4.1M193 258.5h3.6v3.7h-2.9l-.7-.8M351.2 254.6h60.7M351.2 243.7h60.7M188.5 261.8v1.4h8.6v-1.4M351.2 276.7h60.7M365.7 276.7v11.5M380.7 276.7v11.5"/>
<path d="M392.6 276.7v11.5M351.2 282.5h60.7"/>
<circle cx="69.5" cy="39.1" r=".49"/>
<circle cx="68.8" cy="110.7" r=".49"/>
</g>
<g fill="none" stroke="#000" stroke-width=".19" stroke-dasharray="1.1 0 2.1 .7 0 1.4" stroke-linecap="butt">
<path d="M46 39.3v-5.9M48.3 39.3v.5M48.4 33.4h2.7M48.5 39.8h24.9M48.5 39.3v-5.9M49.4 39.8v-.5M50.9 39.3v-5.9M62.5 39.2v-5.2M62.5 34h.4M62.5 38.2h.4M62.5 39.8h.4M62.9 34v5.2"/>
<path d="M62.9 39.2h-.4M62.9 39.8v5.3M63.2 39.7v-.3M73.4 39.3h-24.9M73.4 39.3h-27.4M73.4 39.8h-27.4M75.5 39.8h68.8M144.3 39.3h-68.8M144.3 39.8h-68.8M146.3 39.8h88.3M153.8 39.2v-5.2M153.8 34h.4"/>
<path d="M153.8 38.2h.4M153.8 39.8h.4M154.2 34v5.2M154.2 39.2h-.4M154.2 39.8v5.3M154.5 39.7v-.3M184.3 39.3h-38M184.3 39.8h-38M184.4 33.4h-138.5M234.6 39.3h-88.3M236.7 39.8h56.6M245.8 39.7v-.3"/>
<path d="M282.8 39.9v-.7M292.3 39.9v-.7M293.3 39.3h-56.6M293.3 39.2h-10.5M293.3 39.2v.7M293.3 39.9h-10.5M45.7 45.8v-12.6M45.9 45.7h138.5M45.9 45.7v-12.3M46 45.7v-5.9M48.4 45.7v-12.3M48.5 45.7v-5.9"/>
<path d="M50.9 45.7v-5.9M51 45.7v-12.3M51.1 45.7h-2.7M62.5 40.9h.4M62.5 45.1v-5.3M62.9 45.1h-.4M153.8 40.9h.4M153.8 45.1v-5.3M154.2 45.1h-.4M184.3 45.7v-12.3M184.4 45.7v-12.3M293.3 45.7v-12.3"/>
<path d="M50.3 111.2l-2.5 24.6M62.3 111.2h.3M62.6 111.2h7M62.6 104.2v7M153.5 111.2h.4M153.9 111.2h7M153.9 104.2v7M244.9 111.2h.3M245.2 111.2h7M245.2 104.2v7M282.2 111.2h9.5M292.7 105.6v4.5"/>
<path d="M153.2 129.7v5.3M153.2 135h.3M153.2 134h.3M153.5 135v-5.3M153.5 129.7h-.3M153.5 135h-.3M183.7 135.8h-134.9M291.7 135.8h-9.5M292.7 135.8v-24.6M292.7 136.8v4.6M45.3 159.5l2.4-22.7M61.9 150.7v5.2"/>
<path d="M61.9 155.9h.4M61.9 154.9h.4M62.3 155.9v-5.2M62.3 150.7h-.4M139.7 230.8h6.4M142.7 225.9v4.9M143 225.9h-.3M143 225.9v4.9M143 230.8h-.3M189.6 230.9h6.4M192.7 226v4.9M192.9 226h-.2"/>
<path d="M192.9 226v4.9M192.9 230.9h-.2M235.1 238h6.4M238.2 233.1v4.9M238.4 233.1h-.2M238.4 233.1v4.9M238.4 238h-.2M139 247.5h2.9M146.8 247.5h-3"/>
</g>
<path d="M98 293.3h38.2" fill="none" stroke="#00f" stroke-width=".3"/>
<g font-size="4.2">
<text x="374.2" y="265.9">RAFTER</text>
<text x="376.5" y="271.4">2-R2</text>
<text x="12.5" y="292.7">PDF created with pdfFactory Pro trial version www.pdffactory.com</text>
</g>
<text font-size="3.4" x="363.1" y="239.9">MADAR GROUP JORDAN</text>
<g font-size="2.5">
<text x="366.3" y="222.1">---------</text>
<text x="367.5" y="225.9">----------</text>
<text x="366.1" y="250.9">-------------------</text>
</g>
<g font-size="2.2">
<text x="53" y="33">2-R2</text>
<text x="163.7" y="50.5">TOP VIEW</text>
<text x="57.5" y="93.7">A</text>
<text x="148.8" y="93.7">B</text>
<text x="240.4" y="93.7">C</text>
<text x="71.7" y="110.9">2-R2</text>
<text x="57.5" y="167.3">A</text>
<text x="148.8" y="167.3">B</text>
<text x="240.4" y="167.3">C</text>
<text x="160.2" y="179.6">FRONT VIEW</text>
<text x="197.7" y="229.6">2-R2</text>
<text x="243.2" y="236.8">2-R2</text>
<text x="113.3" y="281.8">QTY:</text>
<text x="113.7" y="278.6">MARK:</text>
<text x="122.9" y="281.8">2</text>
<text x="125.6" y="278.6">2-R2</text>
<text x="113.2" y="285">DESC.:</text>
<text x="124.3" y="284.9">IPE350-J</text>
</g>
<text font-size="2.1" x="368.3" y="230.1">---------</text>
<g font-size="1.9">
<text x="58.5" y="33">/ 125</text>
<text x="35.9" y="38.8" transform="rotate(-90 35.9 38.8)">50</text>
<text x="75.3" y="40.2" transform="rotate(-90 75.3 40.2)">3</text>
<text x="146" y="40.2" transform="rotate(-90 146 40.2)">3</text>
<text x="236.4" y="40.2" transform="rotate(-90 236.4 40.2)">3</text>
<text x="303.9" y="38.8" transform="rotate(-90 303.9 38.8)">50</text>
<text x="35.9" y="42.4" transform="rotate(-90 35.9 42.4)">50</text>
<text x="303.9" y="42.4" transform="rotate(-90 303.9 42.4)">50</text>
<text x="166.8" y="60">3566</text>
<text x="52.9" y="67.8">193</text>
<text x="174.8" y="67.8">3296</text>
<text x="48.5" y="77.7">RD</text>
<text x="53.4" y="77.6">206</text>
<text x="60.7" y="72.4" transform="rotate(-90 60.7 72.4)">193</text>
<text x="61.9" y="77.6">5</text>
<text x="105.9" y="77.6">1295</text>
<text x="153.2" y="77.6">5</text>
<text x="197.2" y="77.6">1295</text>
<text x="244.5" y="77.6">5</text>
<text x="262" y="77.6">527</text>
<text x="285.8" y="77.6">150</text>
<text x="292.2" y="73.4" transform="rotate(-90 292.2 73.4)">3488</text>
<text x="61.7" y="82.2" transform="rotate(-90 61.7 82.2)">206</text>
<text x="153" y="83.3" transform="rotate(-90 153 83.3)">1506</text>
<text x="244.3" y="83.3" transform="rotate(-90 244.3 83.3)">2806</text>
<text x="281.6" y="83.3" transform="rotate(-90 281.6 83.3)">3338</text>
<text x="292.2" y="83.3" transform="rotate(-90 292.2 83.3)">3488</text>
<text x="62.1" y="86.2" transform="rotate(-90 62.1 86.2)">211</text>
<text x="153.4" y="88.3" transform="rotate(-90 153.4 88.3)">1511</text>
<text x="244.6" y="88.3" transform="rotate(-90 244.6 88.3)">2811</text>
<text x="162.8" y="95.3">3338</text>
<text x="285.8" y="95.3">150</text>
<text x="281.6" y="101" transform="rotate(-90 281.6 101)">3338</text>
<text x="292.2" y="101" transform="rotate(-90 292.2 101)">3488</text>
<text x="48" y="105.1">37</text>
<text x="38.4" y="113.1" transform="rotate(-84 38.4 113.1)">60</text>
<text x="49.8" y="108.6" transform="rotate(-90 49.8 108.6)">37</text>
<text x="77.2" y="110.9">/ 125</text>
<text x="301.7" y="110.9" transform="rotate(-90 301.7 110.9)">40</text>
<text x="37.8" y="118" transform="rotate(-84 37.8 118)">80</text>
<text x="43.2" y="119.9" transform="rotate(-90 43.2 119.9)">200</text>
<text x="301.7" y="114" transform="rotate(-90 301.7 114)">50</text>
<text x="37.3" y="123.6" transform="rotate(-84 37.3 123.6)">80</text>
<text x="301.7" y="120.8" transform="rotate(-90 301.7 120.8)">125</text>
<text x="301.7" y="129.5" transform="rotate(-90 301.7 129.5)">125</text>
<text x="36" y="135.3" transform="rotate(-84 36 135.3)">240</text>
<text x="301.7" y="136.5" transform="rotate(-90 301.7 136.5)">90</text>
<text x="34.9" y="146" transform="rotate(-84 34.9 146)">80</text>
<text x="34.3" y="151.5" transform="rotate(-84 34.3 151.5)">80</text>
<text x="53.2" y="160.2">201</text>
<text x="61.3" y="160.2" transform="rotate(-90 61.3 160.2)">201</text>
<text x="105.4" y="160.2">1300</text>
<text x="152.7" y="160.2" transform="rotate(-90 152.7 160.2)">1501</text>
<text x="220.8" y="160.2">1987</text>
<text x="292.2" y="160.2" transform="rotate(-90 292.2 160.2)">3488</text>
<text x="42.8" y="171.2" transform="rotate(3 42.8 171.2)">6°</text>
<text x="44.7" y="173.9">57</text>
<text x="168.1" y="173.9">3488</text>
<text x="292.4" y="173.9">20</text>
<text x="140.8" y="213.2">40</text>
<text x="142.8" y="216">40</text>
<text x="190.7" y="213.3">40</text>
<text x="192.7" y="216.1">40</text>
<text x="236.2" y="220.4">40</text>
<text x="132.4" y="226.9" transform="rotate(-90 132.4 226.9)">90</text>
<text x="182.3" y="227" transform="rotate(-90 182.3 227)">90</text>
<text x="238.2" y="223.2">40</text>
<text x="132.4" y="230.5" transform="rotate(-90 132.4 230.5)">56</text>
<text x="182.3" y="230.6" transform="rotate(-90 182.3 230.6)">56</text>
<text x="203.2" y="229.6">/ 125</text>
<text x="132.4" y="239.6" transform="rotate(-90 132.4 239.6)">291</text>
<text x="227.8" y="237.7" transform="rotate(-90 227.8 237.7)">56</text>
<text x="227.8" y="234.1" transform="rotate(-90 227.8 234.1)">90</text>
<text x="248.7" y="236.8">/ 125</text>
<text x="182.3" y="247" transform="rotate(-90 182.3 247)">589</text>
<text x="140.5" y="260.4">52</text>
<text x="143.1" y="263.2">52</text>
<text x="190.4" y="270.3">52</text>
<text x="193" y="273.1">52</text>
<text x="8.8" y="290.2">06/12/2026 * 15:33:00</text>
</g>
<g font-size="1.8">
<text x="351.9" y="234.1">PROJECT NAME:</text>
<text x="352.2" y="245.8">CONTRACTOR:</text>
<text x="352.2" y="258.1">DRAWING TITLE:</text>
</g>
<g font-size="1.7">
<text x="37.9" y="33.6">12- Ø27</text>
<text x="64.5" y="33">181</text>
<text x="65.4" y="35.3">3x 491</text>
<text x="57.5" y="36.7">490</text>
<text x="67" y="38">3x 501</text>
<text x="148.8" y="37.7">490</text>
<text x="284.2" y="38.8">413 BS</text>
<text x="40" y="47.1">237</text>
<text x="57.5" y="43.6">490</text>
<text x="148.8" y="43.6">490</text>
<text x="288" y="42.4">240</text>
<text x="64.7" y="99.6">3x 491</text>
<text x="66.4" y="104.1">3x 501</text>
<text x="285.5" y="105.3">413</text>
<text x="287.4" y="114.8">240</text>
<text x="62.2" y="128.3">1 - (30x65) SLOTS</text>
<text x="155.7" y="129.4">490 BS</text>
<text x="76.8" y="139.3">181</text>
<text x="285.5" y="142.9">413</text>
<text x="48.7" y="152.1">237</text>
<text x="64.4" y="150.3">490 BS</text>
<text x="351.2" y="184.6">GENERAL NOTES:</text>
<text x="351.2" y="190.8">2. ALL DIMENSIONS ARE IN MM(UON).</text>
<text x="351.2" y="188.1">1. ALL HOLES ARE 22 mm</text>
<text x="374.1" y="188.1">DIA (UON).</text>
<text x="351.2" y="193.5">3. UNLESS OTHERWISE NOTED ALL FILLET WELD SIZE SHALL BE</text>
<text x="353.9" y="196.2">7mm FILLET CONTINUOUS(UON)</text>
<text x="351.2" y="198.9">4. RD DENOTES BASE LINE = 00</text>
<text x="137" y="208.8">TOP VIEW</text>
<text x="190.1" y="208.9">TOP VIEW</text>
<text x="141.1" y="221.6">491</text>
<text x="191" y="221.7">491</text>
<text x="235.6" y="216.1">TOP VIEW</text>
<text x="147" y="223.3">4- ?14</text>
<text x="196.9" y="223.3">4- ?14</text>
<text x="138.1" y="233.4">501</text>
<text x="188" y="233.5">501</text>
<text x="236.5" y="228.8">491</text>
<text x="242.4" y="230.4">4- ?14</text>
<text x="134.6" y="243.1">490</text>
<text x="155.2" y="242.6" transform="rotate(-90 155.2 242.6)">FRONT VIEW</text>
<text x="233.5" y="240.6">501</text>
<text x="257" y="242" transform="rotate(-90 257 242)">FRONT VIEW</text>
<text x="134" y="246.7">2- ?14</text>
<text x="145.1" y="250">490</text>
<text x="211.5" y="247.6" transform="rotate(-90 211.5 247.6)">FRONT VIEW</text>
<text x="143" y="254.5">181</text>
<text x="184.5" y="257.8">490</text>
<text x="196.1" y="257.8">490</text>
<text x="240.1" y="257.9">C - C</text>
<text x="197.7" y="259.9">2- ?14</text>
<text x="141.6" y="266.2">B - B</text>
<text x="191.9" y="265.4">181</text>
<text x="194.6" y="276.1">A - A</text>
<text x="352.7" y="279.5">CHECKED BY</text>
<text x="367" y="279.6">A.A</text>
<text x="381.8" y="279.7">SCALE</text>
<text x="352.7" y="285.7">DATE</text>
<text x="367.7" y="285.9">A.A</text>
<text x="381.3" y="285.1">SHEET NO.</text>
</g>
<g font-size="1.4">
<text x="321.6" y="10.9">BILL OF MATERIALS</text>
<text x="342.3" y="10.7">ASSEMBLY POS.</text>
<text x="358.4" y="10.7">2-R2</text>
<text x="371.3" y="10.6">No. Required</text>
<text x="383.8" y="10.6">2</text>
<text x="392" y="10.6">POS. NO.</text>
<text x="399.8" y="10.7">125</text>
<text x="321.7" y="14">POS. NO.</text>
<text x="330" y="14">QTYN.</text>
<text x="339.3" y="13.8">Profile</text>
<text x="351.2" y="13.2">LENGTH</text>
<text x="352.6" y="15">(mm)</text>
<text x="361.7" y="13.2">Material</text>
<text x="374.3" y="13.2">UNIT</text>
<text x="400.8" y="14.4">NOTE</text>
<text x="321.9" y="18.8">125</text>
<text x="321.9" y="21.7">181</text>
<text x="331.6" y="18.9">1</text>
<text x="331.6" y="21.9">1</text>
<text x="351.2" y="18.8">3488.3</text>
<text x="351.2" y="21.8">2000.0</text>
<text x="360.2" y="18.8">S235JR</text>
<text x="360.2" y="21.8">S235JR</text>
<text x="371.4" y="18.9">49.40</text>
<text x="371.4" y="21.8">49.40</text>
<text x="384.2" y="18.8">172.32</text>
<text x="384.2" y="21.8">98.80</text>
<text x="391.8" y="18.9">172.32</text>
<text x="391.8" y="21.8">98.80</text>
<text x="321.9" y="24.8">237</text>
<text x="321.9" y="27.7">240</text>
<text x="331.6" y="24.8">1</text>
<text x="331.6" y="27.8">1</text>
<text x="351.2" y="24.8">720.0</text>
<text x="351.2" y="27.8">510.0</text>
<text x="360.2" y="24.8">S235JR</text>
<text x="360.2" y="27.8">S235JR</text>
<text x="371.4" y="24.8">20.35</text>
<text x="371.4" y="27.8">14.41</text>
<text x="384.2" y="24.8">20.35</text>
<text x="384.2" y="27.7">14.41</text>
<text x="391.8" y="24.8">20.35</text>
<text x="391.8" y="27.8">14.41</text>
<text x="321.9" y="30.7">413</text>
<text x="321.9" y="33.6">490</text>
<text x="331.6" y="30.8">2</text>
<text x="331.6" y="33.8">4</text>
<text x="351.2" y="30.7">150.0</text>
<text x="351.2" y="33.7">75.0</text>
<text x="360.2" y="30.7">S235JR</text>
<text x="360.2" y="33.7">S235JR</text>
<text x="371.4" y="30.8">0.46</text>
<text x="371.4" y="33.7">0.22</text>
<text x="384.2" y="30.7">0.46</text>
<text x="384.2" y="33.7">0.22</text>
<text x="391.8" y="30.8">0.92</text>
<text x="391.8" y="33.7">0.87</text>
<text x="321.9" y="36.6">491</text>
<text x="321.9" y="39.6">501</text>
<text x="331.6" y="36.7">3</text>
<text x="331.6" y="39.7">3</text>
<text x="351.2" y="36.7">180.0</text>
<text x="351.2" y="39.7">100.0</text>
<text x="360.2" y="36.6">S235JR</text>
<text x="360.2" y="39.7">S235JR</text>
<text x="371.4" y="36.7">0.92</text>
<text x="371.4" y="39.7">0.20</text>
<text x="384.2" y="36.6">0.92</text>
<text x="384.2" y="39.6">0.20</text>
<text x="391.8" y="36.7">2.76</text>
<text x="391.8" y="39.7">0.59</text>
<text x="321.6" y="42.7">Total Weight</text>
<text x="345.9" y="47.7">BOLT, NUT &amp; WASHERS MATERIAL LIST</text>
<text x="384.1" y="42.6">310.9</text>
<text x="345.9" y="50.5">EACH</text>
<text x="347.1" y="53.4">1</text>
<text x="353.5" y="53.5">M24x50 BOLTS</text>
<text x="353.7" y="50.5">REMARK</text>
<text x="375.2" y="53.5">GR8.8</text>
<text x="382.9" y="49.6">UNIT WEIGHT</text>
<text x="383.1" y="53.5">273.0</text>
<text x="385.4" y="51.2">KG/1000</text>
<text x="395.6" y="50.4">WEIGHT (KG)</text>
<text x="396.1" y="53.4">0.27</text>
<text x="347.1" y="59">1</text>
<text x="347.2" y="56.1">1</text>
<text x="353.7" y="56.2">M24</text>
<text x="353.8" y="59">M24</text>
<text x="360.7" y="56.2">NUTS</text>
<text x="360.8" y="59">WASHERS</text>
<text x="375.2" y="56.3">GR8.8</text>
<text x="375.2" y="59.1">GR8.8</text>
<text x="383.2" y="56.1">104.0</text>
<text x="383.2" y="58.9">32.0</text>
<text x="396.1" y="56.2">0.10</text>
<text x="396.1" y="59">0.03</text>
<text x="347.1" y="61.7">10</text>
<text x="347.2" y="64.4">10</text>
<text x="353.5" y="61.8">M20x70 BOLTS</text>
<text x="353.7" y="64.5">M20</text>
<text x="360.7" y="64.5">NUTS</text>
<text x="375.2" y="61.8">GR8.8</text>
<text x="375.2" y="64.6">GR8.8</text>
<text x="383.1" y="61.8">228.2</text>
<text x="383.2" y="64.4">59.8</text>
<text x="396.1" y="61.7">2.28</text>
<text x="396.1" y="64.5">0.60</text>
<text x="347.1" y="67.3">10</text>
<text x="347.1" y="70">12</text>
<text x="353.5" y="70.1">M24x70 BOLTS</text>
<text x="353.8" y="67.3">M20</text>
<text x="360.8" y="67.3">WASHERS</text>
<text x="375.2" y="70.1">GR8.8</text>
<text x="375.2" y="67.4">GR8.8</text>
<text x="383.1" y="70">343.0</text>
<text x="383.2" y="67.2">17.0</text>
<text x="396.1" y="67.2">0.17</text>
<text x="396.1" y="70">4.12</text>
<text x="347.1" y="75.6">12</text>
<text x="347.2" y="72.7">12</text>
<text x="353.7" y="72.8">M24</text>
<text x="353.8" y="75.6">M24</text>
<text x="360.7" y="72.8">NUTS</text>
<text x="360.8" y="75.6">WASHERS</text>
<text x="375.2" y="72.9">GR8.8</text>
<text x="375.2" y="75.7">GR8.8</text>
<text x="383.2" y="72.7">104.0</text>
<text x="383.2" y="75.4">32.0</text>
<text x="396.1" y="72.8">1.25</text>
<text x="396.1" y="75.5">0.38</text>
<text x="345.7" y="78.5">Total weight</text>
<text x="396.2" y="78.3">9.21</text>
<text x="402.6" y="78.3">(KG)</text>
</g>
<g font-size="1.3">
<text x="352" y="218.3">REV.</text>
<text x="357" y="218.2">DATE</text>
<text x="376.3" y="218.2">DESCRIPTION</text>
<text x="398.7" y="218.2">DRN</text>
<text x="403.4" y="218.2">CHK</text>
<text x="408.2" y="218.3">DSN</text>
<text x="8.6" y="288" transform="rotate(-90 8.6 288)">Tekla structures</text>
</g>
<g font-size="1.2">
<text x="372.9" y="15.2">weight kg/m</text>
<text x="385.7" y="15.9">QTY.</text>
<text x="387.4" y="13.2">weight (kg)</text>
<text x="392.7" y="15.9">TOTAL</text>
<text x="335.5" y="18.8">IPE350-J</text>
<text x="335.5" y="21.8">IPE350-J</text>
<text x="335.5" y="24.8">PL20*180</text>
<text x="335.5" y="27.8">PL20*180</text>
<text x="335.5" y="30.7">PL10*80</text>
<text x="335.5" y="33.7">PL5*75</text>
<text x="335.5" y="36.7">PL5*130</text>
<text x="335.5" y="39.7">PL5*100</text>
<text x="395.9" y="42.4">(kg)</text>
</g>
</svg>
